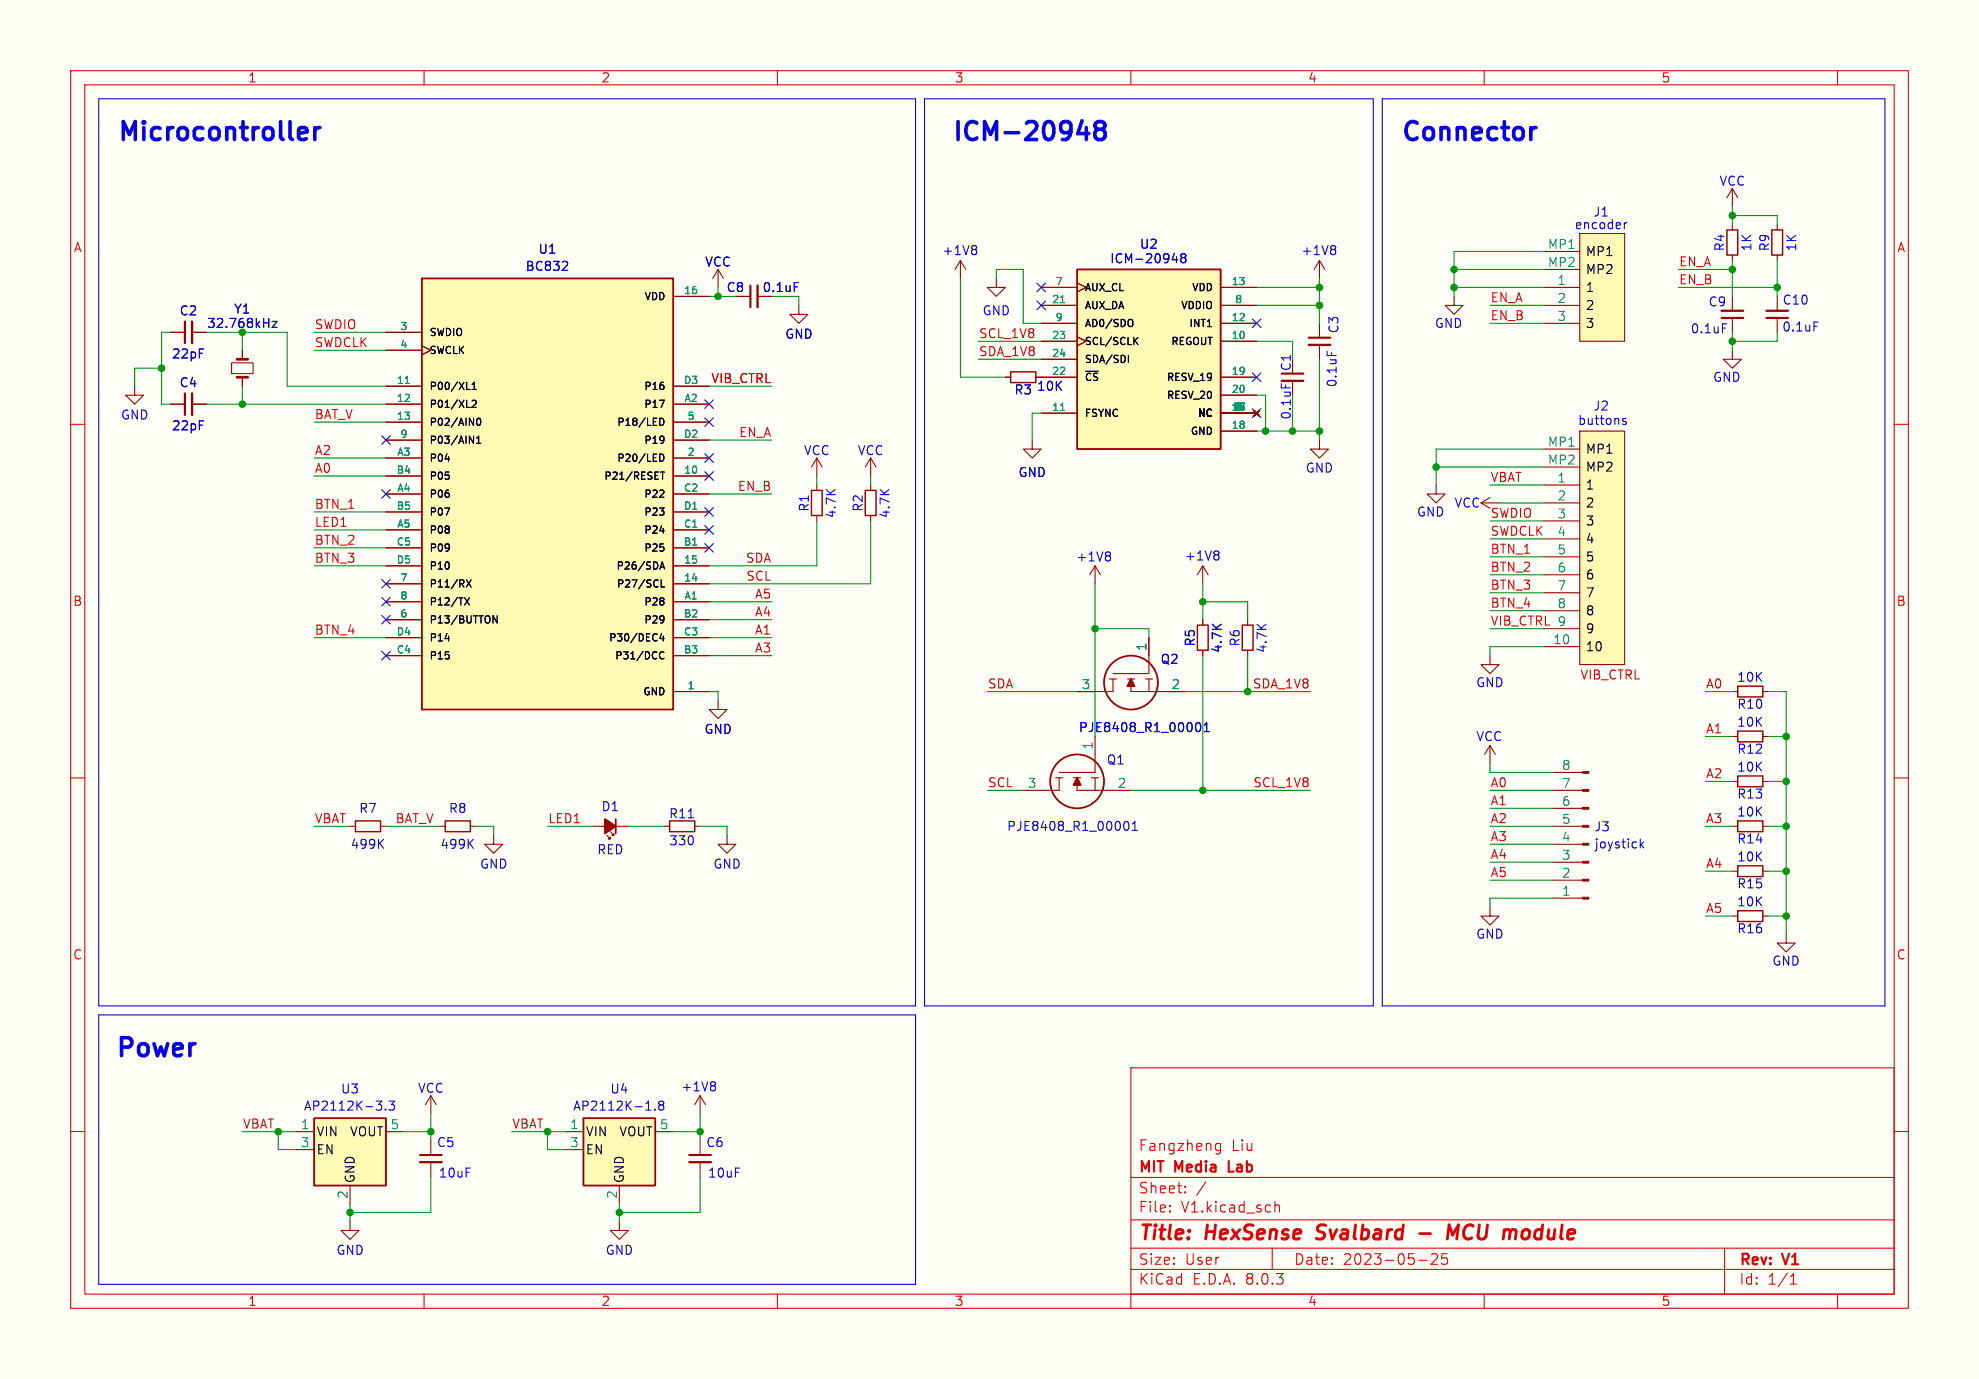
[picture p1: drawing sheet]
<svg xmlns="http://www.w3.org/2000/svg" width="280mm" height="195mm" viewBox="0 0 280 195" stroke-linecap="round" stroke-linejoin="round" font-family="sans-serif">
<path d="M0 0h280v195h-280z" fill="#fffff8" stroke="#fffff8" stroke-width=".14"/>
<g fill="none" stroke="#df0003" stroke-width=".15">
<path d="M10 10h260v175h-260zM12 12h256v171h-256zM60 10v2M110 10v2M160 10v2M210 10v2M260 10v2M10 60h2M268 60h2M10 110h2M268 110h2M160 151h108v32h-108z"/>
<path d="M10 160h2M160 179.5h108M160 176.5h108M160 172.5h108M160 166.5h108M165.5 171.2l.1 .1-.1 .1M165.5 171.2v.1v.1M165.5 170.5v.1M165.5 171.2v.2M165.5 170.5h.1l-.1 .1M167.7 168.5l.1 .1-.1 .1M167.7 168.5l-.1 .1 .1 .1"/>
<path d="M167.7 167.8v.1M167.7 168.5v.2M167.7 167.8h.1l-.1 .1M167.7 167.8h-.1l.1 .1M170.6 167.1l-1.3 1.9M172 162.5l.3 .2 .4-.1M172.7 161.7v1.2a.41 .41 0 0 1-.7 .2M172.7 161.8l-.4-.1-.3 .1M180 176.5v3M180.4 169.9v1.5M180.4 170.5a.37 .37 0 0 1 .6 .1v.8M200.8 178.2h1.1"/>
<path d="M202.5 177.4l.3-.1 .5 .1a.41 .41 0 0 1 0 .5l-.8 .9h.9M204.8 177.3h-.8v.7l.2-.1h.5l.1 .2v.5l-.3 .2h-.3l-.2-.2M244 176.5v6.5M268 160h2M60 183v2M110 183v2M160 183v2M210 183v2M253.3 181.6h.9M253.3 180.5l.5-.4v1.5M260 183v2"/>
</g>
<path d="M186.2 175.1l.3 .1M186.5 173.4l-.1 .4 .1 .2M200.9 174.4h1.5M204.8 175.2l.2-2 .5 1.4 .9-1.4-.3 2" fill="none" stroke="#df0003" stroke-width=".4"/>
<path d="M173.9 164.2v1.5h.7" fill="none" stroke="#df0003" stroke-width=".3"/>
<path d="M186.7 62.2v1.3h1.3l-1.3 1.3-1.3-1.3h1.3M101.6 99.1v1.2h1.3l-1.3 1.3-1.3-1.3h1.3M210.8 92.7v1.3h-1.3l1.3 1.3 1.3-1.3h-1.3M210.8 105.4l-.7 1.3M210.8 105.4v2.6M210.8 105.4l.8 1.3M210.8 128.3v1.2h-1.3l1.3 1.3 1.3-1.3h-1.3M245.1 129.5h.8M249.4 129.5h.8M252.7 132.1v1.3h-1.2l1.2 1.2 1.3-1.2h-1.3" fill="none" stroke="#960000" stroke-width=".15"/>
<path d="M245.9 128.8h3.5v1.5h-3.5z" fill="none" stroke="#960000" stroke-width=".2"/>
<path d="M59.7 39.4h35.5v60.9h-35.5z" fill="#fffab4"/>
<g fill="none" stroke="#960000" stroke-width=".25">
<path d="M59.7 39.4h35.5v60.9h-35.5zM87.1 115.8v2.1"/>
<circle cx="160" cy="96.5" r="3.8"/>
<circle cx="152.4" cy="110.5" r="3.8"/>
</g>
<g fill="none" stroke="#960000" stroke-width=".15">
<path d="M141 39.4v1.2h1.2l-1.2 1.3-1.3-1.3h1.3M54.6 54.6h5.1M54.6 57.2h5.1M54.6 59.7h5.1M54.6 47h5.1M54.6 49.5h5.1M59.7 48.9l1.3 .6-1.3 .7M95.2 54.6h5.1M95.2 57.2h5.1M95.2 59.7h5.1M95.2 41.9h5.1M142.2 53.3h.8"/>
<path d="M146.6 53.3h.7M182.9 53.8v2.1M186.7 45.7v2.1M186.7 48.8v2M54.6 67.3h5.1M54.6 64.8h5.1M54.6 62.2h5.1M54.6 69.9h5.1M54.6 74.9h5.1M54.6 77.5h5.1M54.6 72.4h5.1M95.2 67.3h5.1"/>
<path d="M95.2 64.8h5.1M95.2 62.2h5.1M95.2 69.9h5.1M95.2 74.9h5.1M95.2 77.5h5.1M95.2 72.4h5.1M146 62.2v1.3h1.3l-1.3 1.3-1.2-1.3h1.2M54.6 82.6h5.1M54.6 80h5.1M54.6 87.6h5.1M54.6 85.1h5.1M54.6 92.7h5.1"/>
<path d="M54.6 90.2h5.1M95.2 97.8h5.1M95.2 82.6h5.1M95.2 80h5.1M95.2 87.6h5.1M95.2 85.1h5.1M95.2 92.7h5.1M95.2 90.2h5.1M154.9 80l-.7 1.3M154.9 80v2.6M154.9 80l.8 1.3M157 96h1"/>
<path d="M157.5 96v1.8h-5.1M159.5 96h1M160 96v1.8h7.6M162.1 96h1M162.6 90.2v5.1h-5.1M162.6 96v1.8M170.2 80l-.8 1.3M170.2 80v2.6M170.2 87.6v.8M170.2 91.9v.8M170.2 80l.7 1.3M176.5 87.6v.8"/>
<path d="M176.5 91.9v.8M245.1 97.8h.8M249.4 97.8h.8M49.5 116.8h.8M53.8 116.8h.8M62.2 116.8h.8M66.5 116.8h.8M69.8 118.1v1.3h1.3l-1.3 1.3-1.2-1.3h1.2M83.8 116.8h5.1M85.9 118.1l.5 .5h-.3h.3v-.2M86.4 117.6l.5 .5h-.3h.3v-.2M94 116.8h.7"/>
<path d="M98.3 116.8h.8M102.9 118.1v1.3h1.2l-1.2 1.3-1.3-1.3h1.3M149.4 110h1M149.9 110v1.8h-5.1M151.9 110h1M152.4 110v1.8h7.6M154.4 110h1M154.9 104.1v5.1h-5M154.9 110v1.8M219.7 109.2h4.2M219.7 111.8h4.2M219.7 114.3h4.2"/>
<path d="M219.7 116.8h4.2M219.7 119.4h4.2M245.1 116.8h.8M245.1 104.1h.8M245.1 110.5h.8M249.4 116.8h.8M249.4 104.1h.8M249.4 110.5h.8M219.7 121.9h4.2M219.7 124.5h4.2M219.7 127h4.2M245.1 123.2h.8"/>
<path d="M249.4 123.2h.8"/>
</g>
<g fill="none" stroke="#002" stroke-width=".15">
<path d="M66 55.1h.5M66.8 55.1h.6M66.8 54.3l.3-.2v1M66.8 56.7l.4-.1 .2 .3-.6 .7h.6M67.6 59.2l.1-.1a.54 .54 0 0 1 .3 .5 .54 .54 0 0 1-.3 .6 .68 .68 0 0 1-.1-1zM93.4 59.1a.51 .51 0 0 1 .5 .5 .51 .51 0 0 1-.5 .6zM66.4 61.7l.6 1v-1M67.4 62.7h.6M67.4 62l.3-.3v1M93.4 64.2a.51 .51 0 0 1 .5 .5 .51 .51 0 0 1-.5 .5zM93.5 66.8h.5M93.7 66.8v1"/>
<path d="M65.7 84.5l.7 1.1M66 82l.7 1M66.4 84.5l-.7 1.1M66.7 82l-.7 1M69.8 87.1l.5 1v-1M93.3 92.7l.2 .4 .2 .1 .2-.1M93.4 80.5l.3-1 .3 1M93.5 80.2h.4M93.6 82v1h.4M93.6 89.6l-.2 .7h.6M93.8 90v.6M93.9 92.3l-.2-.1h-.2l-.2 .4"/>
</g>
<path d="M57.3 54.2h.6" fill="none" stroke="#009985" stroke-width=".15"/>
<g fill="none" stroke="#0000e6" stroke-width=".15">
<path d="M80.2 37l.1 .2v.3l-.8 .7h.8M181.3 54.2v.6M187.8 49.7v.6M156.9 78l.2 .3-.2 .3 .2 .1v.4l-.2 .2M172.2 77.9l.3 .3-.3 .3 .3 .2v.2l-.3 .3M53.7 119.2l.6 .8M54.3 118.7l-.7 .7M66.4 119.2l.6 .8M67 118.7l-.7 .7M159.1 116.3l.2-.2a.69 .69 0 0 1 .3 1.2l-.2 .1a.69 .69 0 0 1-.3-1.1zM160.2 117.4h.7M160.2 116.5l.4-.4v1.3"/>
<path d="M169.3 102.2h.2a.69 .69 0 0 1 .3 1.1l-.2 .1a.69 .69 0 0 1-.3-1.1zM170.4 103.4h.7M170.4 102.5l.3-.3v1.2M232.1 118.6v1.3M232.2 119.4l.4 .5M232.6 119.1l-.5 .4"/>
</g>
<g fill="#960000" stroke="#960000" stroke-width=".15">
<path d="M223.9 109.1h.9v.2h-.9z"/>
<path d="M223.9 111.6h.9v.3h-.9z"/>
<path d="M223.9 114.2h.9v.2h-.9z"/>
<path d="M223.9 116.7h.9v.3h-.9z"/>
<path d="M223.9 119.3h.9v.2h-.9z"/>
<path d="M223.9 121.8h.9v.2h-.9z"/>
<path d="M223.9 124.3h.9v.3h-.9z"/>
<path d="M223.9 126.9h.9v.2h-.9z"/>
</g>
<path d="M143 52.6h3.6v1.5h-3.6zM169.4 88.4h1.5v3.5h-1.5zM175.8 88.4h1.5v3.5h-1.5zM245.9 97h3.5v1.6h-3.5zM50.3 116.1h3.5v1.5h-3.5zM63 116.1h3.5v1.5h-3.5zM94.7 116.1h3.6v1.5h-3.6zM245.9 116.1h3.5v1.5h-3.5zM245.9 103.4h3.5v1.5h-3.5zM245.9 109.7h3.5v1.6h-3.5zM245.9 122.4h3.5v1.6h-3.5z" fill="none" stroke="#960000" stroke-width=".2"/>
<g fill="#960000" stroke="#960000" stroke-width=".25">
<path d="M160 96l.5 1h-1z"/>
<path d="M152.4 110l.5 1h-1z"/>
<path d="M85.6 115.8l1.5 1-1.5 1.1z"/>
</g>
<path d="M181.4 53.8h3M185.2 48.8h3" fill="none" stroke="#960000" stroke-width=".33"/>
<path d="M181.4 52.8h3M185.2 47.8h3" fill="none" stroke="#960000" stroke-width=".3"/>
<path d="M97.4 115.6h.7" fill="none" stroke="#0300e6" stroke-width=".15"/>
<path d="M152.4 38.1h20.3v25.4h-20.3z" fill="#fffab4"/>
<path d="M152.4 38.1h20.3v25.4h-20.3z" fill="none" stroke="#960000" stroke-width=".25"/>
<g fill="none" stroke="#960000" stroke-width=".15">
<path d="M147.3 58.4h5.1M147.3 48.3h5.1M147.3 45.7h5.1M147.3 40.6h5.1M147.3 53.3h5.1M147.3 43.2h5.1M147.3 50.8h5.1M152.4 47.6l1.3 .7-1.3 .6M152.4 40l1.3 .6-1.3 .7M172.7 58.4h5.1M172.7 48.3h5.1M172.7 45.7h5.1"/>
<path d="M172.7 40.6h5.1M172.7 53.3h5.1M172.7 55.9h5.1M172.7 43.2h5.1M177.4 58l.8 .8M178.2 58l-.8 .8M115.6 64.8l-.8 1.2M115.6 64.8v2.5M115.6 68.6v.7M115.6 72.9v.8M115.6 64.8l.7 1.2M123.2 64.8l-.8 1.2"/>
<path d="M123.2 64.8v2.5M123.2 68.6v.7M123.2 72.9v.8M123.2 64.8l.8 1.2M172.7 61h5.1M49.5 172.7v1.3h1.3l-1.3 1.3-1.2-1.3h1.2M61 161.3v2M61 164.3v2.1M87.6 172.7v1.3h1.3l-1.3 1.3-1.2-1.3h1.2M99.1 161.3v2M99.1 164.3v2.1"/>
</g>
<path d="M150.1 58h.5M150.1 42.8h.5" fill="none" stroke="#009985" stroke-width=".15"/>
<path d="M153.6 52.5h1.8M159.7 50.2v1.1M160 45.2h.1a.65 .65 0 0 1-.1 1M160.6 48.1l.4 .6M161 47.7l-.6 .6" fill="none" stroke="#002" stroke-width=".15"/>
<path d="M165.9 36.7h.7M166.5 36.3v.8M167.3 36.4l-.2-.2 .2-.3h.2l.3 .2-.3 .3M167.3 36.4l-.2 .3v.3l.2 .1h.2l.3-.2v-.2l-.3-.3M167.3 36.4h.2" fill="none" stroke="#0000e6" stroke-width=".15"/>
<path d="M114.8 69.3h1.5v3.6h-1.5zM122.4 69.3h1.6v3.6h-1.6z" fill="none" stroke="#960000" stroke-width=".2"/>
<path d="M59.4 164.3h3.1M97.5 164.3h3.1" fill="none" stroke="#960000" stroke-width=".33"/>
<path d="M59.4 163.3h3.1M97.5 163.3h3.1" fill="none" stroke="#960000" stroke-width=".3"/>
<path d="M82.5 158.1h10.2v9.5h-10.2z" fill="#fffab4"/>
<path d="M82.5 158.1h10.2v9.5h-10.2z" fill="none" stroke="#960000" stroke-width=".25"/>
<g fill="none" stroke="#960000" stroke-width=".15">
<path d="M101.6 38.1l-.8 1.3M101.6 38.1v2.5M101.6 38.1l.8 1.3M135.9 36.8l-.8 1.3M135.9 36.8v2.6M135.9 36.8l.8 1.3M186.7 36.8l-.8 1.3M186.7 36.8v2.6M186.7 36.8l.8 1.3M24.1 57.2h2.1M27.2 57.2h2M104.1 41.9h2.1"/>
<path d="M107.2 41.9h2M113 43.2v1.3h1.3l-1.3 1.2-1.2-1.2h1.2M80 160h2.5M80 162.6h2.5M87.6 167.6v2.6M92.7 160h2.5"/>
</g>
<path d="M112.4 39.9h.6M137.9 34.7l.3 .3-.3 .3 .3 .2v.3l-.3 .2M188.7 34.7l.3 .3-.3 .3 .3 .2v.3l-.3 .2M91.4 157h.7M92.6 156.9v.1M93.4 156.2l-.2 .3v.2l.2 .3h.3l.2-.3v-.3l-.2-.2M93.4 156.2l-.2-.2 .2-.3h.3l.2 .2-.2 .3M93.4 156.2h.3" fill="none" stroke="#0000e6" stroke-width=".15"/>
<path d="M27.2 55.6v3.1M107.2 40.4v3" fill="none" stroke="#960000" stroke-width=".33"/>
<path d="M26.2 55.6v3.1M106.2 40.4v3" fill="none" stroke="#960000" stroke-width=".3"/>
<path d="M44.4 158.1h10.2v9.5h-10.2z" fill="#fffab4"/>
<path d="M44.4 158.1h10.2v9.5h-10.2z" fill="none" stroke="#960000" stroke-width=".25"/>
<g fill="none" stroke="#960000" stroke-width=".15">
<path d="M245.1 31.8v.7M245.1 36.1v.7M251.5 31.8v.7M251.5 36.1v.7M19 54.6v1.3h1.3l-1.3 1.3-1.2-1.3h1.2M24.1 47h2.1M27.2 47h2M32.8 51.3h3v1.5h-3zM34.3 49.5v1.3M34.3 53.3v1.3M245.1 49.5v1.3h-1.3l1.3 1.3 1.3-1.3h-1.3M245.1 41.9v2"/>
<path d="M245.1 45v2M251.5 41.9v2M251.5 45v2M203.2 68.6v1.3h-1.3l1.3 1.2 1.3-1.2h-1.3M209.5 71.1l1.3 .8M209.5 71.1h2.6M210.8 70.4l-1.3 .7M61 154.9l-.8 1.3M61 154.9v2.6M61 154.9l.7 1.3M41.9 160h2.5M41.9 162.6h2.5"/>
<path d="M49.5 167.6v2.6M54.6 160h2.5"/>
</g>
<path d="M38.5 45.5h.7l-.7 .8h.7M243.7 45.8h.6M256.7 45.5h.6M53.2 155.7h.8l-.4 .5M53.9 156.3v.6M54.5 156.9v.1M55 155.7h.8l-.4 .5 .4 .1v.6l-.2 .1h-.4l-.2-.1" fill="none" stroke="#0000e6" stroke-width=".15"/>
<path d="M27.2 45.5v3M243.6 43.9h3M249.9 43.9h3.1" fill="none" stroke="#960000" stroke-width=".33"/>
<path d="M26.2 45.5v3M243.6 45h3M249.9 45h3.1" fill="none" stroke="#960000" stroke-width=".3"/>
<path d="M244.3 32.5h1.6v3.6h-1.6zM250.7 32.5h1.5v3.6h-1.5z" fill="none" stroke="#960000" stroke-width=".2"/>
<path d="M33.5 53.3h1.6M33.5 50.8h1.6" fill="none" stroke="#960000" stroke-width=".38"/>
<path d="M223.5 33h6.4v15.3h-6.4z" fill="#fffab4"/>
<path d="M218.4 35.6h5.1M218.4 38.1h5.1M223.5 33h6.4v15.3h-6.4zM205.7 41.9v1.3h-1.2l1.2 1.3 1.3-1.3h-1.3M218.4 40.6h5.1M218.4 43.2h5.1M218.4 45.7h5.1M99.1 154.9l-.8 1.3M99.1 154.9v2.6M99.1 154.9l.7 1.3" fill="none" stroke="#960000" stroke-width=".15"/>
<path d="M229.8 31.5v.8M230.2 31.5h-.2l-.2 .2M101 153l.2 .2-.2 .3 .2 .1v.4l-.2 .2" fill="none" stroke="#0000e6" stroke-width=".15"/>
<path d="M223.5 61h6.4v33h-6.4z" fill="#fffab4"/>
<g fill="none" stroke="#960000" stroke-width=".15">
<path d="M245.1 26.7l-.8 1.2M245.1 26.7v2.5M245.1 26.7l.8 1.2M24.1 47h2.1M24.1 57.2h2.1M27.2 47h2M27.2 57.2h2M34.3 49.5v1.3M34.3 53.3v1.3M54.6 47h5.1M54.6 57.2h5.1M54.6 54.6h5.1"/>
<path d="M54.6 59.7h5.1M54.6 49.5h5.1M59.7 48.9l1.3 .6-1.3 .7M95.2 57.2h5.1M95.2 41.9h5.1M95.2 54.6h5.1M95.2 59.7h5.1M104.1 41.9h2.1M107.2 41.9h2M142.2 53.3h.8M146.6 53.3h5.8M147.3 58.4h5.1"/>
<path d="M147.3 48.3h5.1M147.3 45.7h5.1M147.3 40.6h5.1M147.3 43.2h5.1M147.3 50.8h5.1M152.4 47.6l1.3 .7-1.3 .6M152.4 40l1.3 .6-1.3 .7M172.7 58.4h5.1M172.7 48.3h5.1M172.7 45.7h5.1M172.7 40.6h5.1M172.7 53.3h5.1"/>
<path d="M172.7 55.9h5.1M172.7 43.2h5.1M177.4 58l.8 .8M178.2 58l-.8 .8M54.6 67.3h5.1M54.6 64.8h5.1M54.6 62.2h5.1M54.6 69.9h5.1M54.6 74.9h5.1M54.6 77.5h5.1M54.6 72.4h5.1M95.2 67.3h5.1"/>
<path d="M95.2 64.8h5.1M95.2 62.2h5.1M95.2 69.9h5.1M95.2 74.9h5.1M95.2 77.5h5.1M95.2 72.4h5.1M172.7 61h5.1M218.4 68.6h5.1M218.4 71.1h5.1M218.4 73.7h5.1M218.4 76.2h5.1M218.4 78.7h5.1"/>
<path d="M218.4 63.5h5.1M218.4 66h5.1M223.5 61h6.4v33h-6.4zM54.6 82.6h5.1M54.6 80h5.1M54.6 87.6h5.1M54.6 85.1h5.1M54.6 92.7h5.1M54.6 90.2h5.1M95.2 97.8h5.1M95.2 82.6h5.1M95.2 80h5.1"/>
<path d="M95.2 87.6h5.1M95.2 85.1h5.1M95.2 92.7h5.1M95.2 90.2h5.1M152.4 97.8h2.5M162.6 90.2v2.5M165.1 97.8h2.5M170.2 87.6v.8M170.2 91.9v.8M218.4 91.4h5.1M218.4 81.3h5.1M218.4 83.8h5.1"/>
<path d="M218.4 86.4h5.1M218.4 88.9h5.1"/>
</g>
<path d="M80.2 37l.1 .2v.3l-.8 .7h.8M112.4 39.9h.6M165.9 36.7h.7M166.5 36.3v.8M167.3 36.4l-.2-.2 .2-.3h.2l.3 .2-.3 .3M167.3 36.4l-.2 .3v.3l.2 .1h.2l.3-.2v-.2l-.3-.3M167.3 36.4h.2M38.5 45.5h.7l-.7 .8h.7M230.1 59.2h-.3l-.2 .2v.1l.5 .2v.3h-.5M169.3 102.2h.2a.69 .69 0 0 1 .3 1.1l-.2 .1a.69 .69 0 0 1-.3-1.1zM170.4 103.4h.7M170.4 102.5l.3-.3v1.2" fill="none" stroke="#0000e6" stroke-width=".15"/>
<path d="M43.3 18.2l.2 .4-1.3 .3M44.5 18v1.7M45.3 18a.65 .65 0 0 0-.8 .5M152.5 18.9h1.6M153.7 18v1.7M155.4 18.3a.55 .55 0 0 1-.5-.6 .55 .55 0 0 1 .5-.5h.5a.55 .55 0 0 1 .5 .5 .55 .55 0 0 1-.5 .6M155.4 18.3l-.2 .1-.3 .4v.4l.3 .4 .2 .1h.5l.2-.1 .3-.4v-.4l-.3-.4-.2-.1M155.4 18.3h.5M217.3 18l-.5 .2" fill="none" stroke="#0700e6" stroke-width=".51"/>
<path d="M14 14h115.5v128.2h-115.5zM130.8 14h63.5v128.2h-63.5zM195.6 14h71.1v128.2h-71.1zM14 143.5h115.5v38.1h-115.5z" fill="none" stroke="#0700e6" stroke-width=".15"/>
<g fill="none" stroke="#009600" stroke-width=".15">
<path d="M135.9 39.4v13.9h6.3M141 39.4v-1.3h3.8v7.6h2.5M186.7 39.4v6.3M205.7 38.1h12.7M218.4 35.6h-12.7v6.3M237.5 38.1h7.6M245.1 29.2v2.6M245.1 36.8v5.1M245.1 30.5h6.4v1.3M251.5 36.8v5.1M22.9 52.1h-3.9v2.5M24.1 47h-1.2v10.2h1.2"/>
<path d="M29.2 47h11.4v7.6h14M29.2 57.2h25.4M34.3 47v2.5M34.3 54.6v2.6M44.4 47h10.2M44.4 59.7h10.2M44.4 49.5h10.2M100.3 41.9h3.8M100.3 54.6h8.9M101.6 40.6v1.3M109.2 41.9h3.8v1.3M138.4 48.3h8.9"/>
<path d="M138.4 50.8h8.9M147.3 58.4h-1.3v3.8M177.8 43.2h8.9M177.8 48.3h5.1v2.5M177.8 55.9h1.3v5.1M177.8 40.6h8.9M182.9 55.9v5.1M186.7 50.8v11.4M205.7 40.6h12.7M210.8 43.2h7.6M210.8 45.7h7.6M237.5 40.6h14"/>
<path d="M245.1 47v2.5M251.5 47v1.3h-6.4M44.4 72.4h10.2M44.4 74.9h10.2M44.4 77.5h10.2M44.4 64.8h10.2M44.4 67.3h10.2M100.3 62.2h8.9M100.3 69.9h8.9M115.6 67.3v1.3M115.6 73.7v6.3h-15.3M123.2 73.7v8.9h-22.9"/>
<path d="M123.2 67.3v1.3M177.8 61h8.9M203.2 66h15.2M210.8 78.7h7.6M210.8 73.7h7.6M210.8 76.2h7.6M210.8 68.6h7.6M212.1 71.1h6.3M218.4 63.5h-15.2v5.1M44.4 80h10.2M44.4 90.2h10.2M100.3 97.8h1.3v1.3"/>
<path d="M100.3 85.1h8.9M100.3 90.2h8.9M100.3 92.7h8.9M100.3 87.6h8.9M139.7 97.8h12.7M154.9 88.9h7.7v1.3M154.9 82.6v21.5M167.6 97.8h17.8M170.2 82.6v5M170.2 92.7v19.1M170.2 85.1h6.3v2.5M176.5 92.7v5.1"/>
<path d="M210.8 88.9h7.6M210.8 81.3h7.6M210.8 86.4h7.6M210.8 83.8h7.6M218.4 91.4h-7.6v1.3M241.3 97.8h3.8M250.2 97.8h2.5v34.3M44.4 116.8h5.1M54.6 116.8h7.6M67.3 116.8h2.5v1.3M77.5 116.8h6.3M88.9 116.8h5.1"/>
<path d="M99.1 116.8h3.8v1.3M139.7 111.8h5.1M160 111.8h25.4M210.8 108v1.2h8.9M210.8 116.8h8.9M210.8 114.3h8.9M210.8 111.8h8.9M210.8 119.4h8.9M241.3 116.8h3.8M241.3 110.5h3.8M241.3 104.1h3.8M250.2 116.8h2.5"/>
<path d="M250.2 110.5h2.5M250.2 104.1h2.5M210.8 121.9h8.9M210.8 124.5h8.9M219.7 127h-8.9v1.3M241.3 123.2h3.8M241.3 129.5h3.8M250.2 123.2h2.5M250.2 129.5h2.5M61 157.5v3.8M99.1 157.5v3.8M34.3 160h7.6"/>
<path d="M39.4 160v2.6h2.5M49.5 170.2v2.5M57.1 160h3.9M61 166.4v5.1h-11.5M72.4 160h7.6M77.5 160v2.6h2.5M87.6 170.2v2.5M95.2 160h3.9M99.1 166.4v5.1h-11.5"/>
</g>
<g fill="none" stroke="#0200ff" stroke-width=".15">
<path d="M99.7 56.5l1.2 1.3M99.7 59.1l1.2 1.2M100.9 56.5l-1.2 1.3M100.9 59.1l-1.2 1.2M146.7 40l1.2 1.2M146.7 42.6l1.2 1.2M147.9 40l-1.2 1.2M147.9 42.6l-1.2 1.2M177.2 52.7l1.2 1.2M177.2 57.8l1.2 1.2M177.2 45.1l1.2 1.2M178.4 52.7l-1.2 1.2"/>
<path d="M178.4 57.8l-1.2 1.2M178.4 45.1l-1.2 1.2M54 61.6l1.2 1.2M54 69.2l1.2 1.3M55.2 61.6l-1.2 1.2M55.2 69.2l-1.2 1.3M99.7 74.3l1.2 1.2M99.7 76.9l1.2 1.2M99.7 66.7l1.2 1.2M99.7 64.2l1.2 1.2M99.7 71.8l1.2 1.2M100.9 74.3l-1.2 1.2"/>
<path d="M100.9 76.9l-1.2 1.2M100.9 66.7l-1.2 1.2M100.9 64.2l-1.2 1.2M100.9 71.8l-1.2 1.2M54 92.1l1.2 1.2M54 87l1.2 1.2M54 84.5l1.2 1.2M54 81.9l1.2 1.3M55.2 92.1l-1.2 1.2M55.2 87l-1.2 1.2M55.2 84.5l-1.2 1.2M55.2 81.9l-1.2 1.3"/>
</g>
<path d="M57.3 54.2h.6M150.1 58h.5M150.1 42.8h.5" fill="none" stroke="#009985" stroke-width=".15"/>
<g fill="none" stroke="#002" stroke-width=".15">
<path d="M66 55.1h.5M66.8 55.1h.6M66.8 54.3l.3-.2v1M66.8 56.7l.4-.1 .2 .3-.6 .7h.6M67.6 59.2l.1-.1a.54 .54 0 0 1 .3 .5 .54 .54 0 0 1-.3 .6 .68 .68 0 0 1-.1-1zM93.4 59.1a.51 .51 0 0 1 .5 .5 .51 .51 0 0 1-.5 .6zM153.6 52.5h1.8M159.7 50.2v1.1M160 45.2h.1a.65 .65 0 0 1-.1 1M160.6 48.1l.4 .6M161 47.7l-.6 .6M66.4 61.7l.6 1v-1"/>
<path d="M67.4 62.7h.6M67.4 62l.3-.3v1M93.4 64.2a.51 .51 0 0 1 .5 .5 .51 .51 0 0 1-.5 .5zM93.5 66.8h.5M93.7 66.8v1M65.7 84.5l.7 1.1M66 82l.7 1M66.4 84.5l-.7 1.1M66.7 82l-.7 1M69.8 87.1l.5 1v-1M93.3 92.7l.2 .4 .2 .1 .2-.1M93.4 80.5l.3-1 .3 1"/>
<path d="M93.5 80.2h.4M93.6 82v1h.4M93.6 89.6l-.2 .7h.6M93.8 90v.6M93.9 92.3l-.2-.1h-.2l-.2 .4"/>
</g>
<g fill="#00960c" stroke="#00960c" stroke-width=".15">
<circle cx="170.2" cy="111.8" r=".46"/>
<circle cx="182.9" cy="61" r=".46"/>
<circle cx="179.1" cy="61" r=".46"/>
<circle cx="186.7" cy="61" r=".46"/>
<circle cx="170.2" cy="85.1" r=".46"/>
<circle cx="176.5" cy="97.8" r=".46"/>
<circle cx="245.1" cy="38.1" r=".46"/>
<circle cx="245.1" cy="30.5" r=".46"/>
<circle cx="203.2" cy="66" r=".46"/>
<circle cx="205.7" cy="38.1" r=".46"/>
<circle cx="205.7" cy="40.6" r=".46"/>
<circle cx="245.1" cy="48.3" r=".46"/>
<circle cx="251.5" cy="40.6" r=".46"/>
<circle cx="186.7" cy="43.2" r=".46"/>
<circle cx="186.7" cy="40.6" r=".46"/>
<circle cx="252.7" cy="129.5" r=".46"/>
<circle cx="252.7" cy="123.2" r=".46"/>
<circle cx="252.7" cy="110.5" r=".46"/>
<circle cx="252.7" cy="116.8" r=".46"/>
<circle cx="252.7" cy="104.1" r=".46"/>
<circle cx="154.9" cy="88.9" r=".46"/>
<circle cx="99.1" cy="160" r=".46"/>
<circle cx="77.5" cy="160" r=".46"/>
<circle cx="87.6" cy="171.5" r=".46"/>
<circle cx="49.5" cy="171.5" r=".46"/>
<circle cx="39.4" cy="160" r=".46"/>
<circle cx="61" cy="160" r=".46"/>
<circle cx="34.3" cy="47" r=".46"/>
<circle cx="34.3" cy="57.2" r=".46"/>
<circle cx="101.6" cy="41.9" r=".46"/>
<circle cx="22.9" cy="52.1" r=".46"/>
</g>
<g font-size="3.5" fill="#0700e6">
<text x="16.5" y="20.1">Microcontroller</text>
<text x="134.6" y="20.1">ICM-20948</text>
<text x="198.1" y="20.1">Connector</text>
<text x="16.3" y="149.6">Power</text>
</g>
<g font-size="2.8" fill="#df0003">
<text x="161" y="175.9">Title:</text>
<text x="170.7" y="175.9">HexSense</text>
<text x="187.2" y="175.9">Svalbard</text>
<text x="207.3" y="175.9">MCU</text>
<text x="216" y="175.9">module</text>
</g>
<g font-size="2.1" fill="#df0003">
<text x="161" y="166.2">MIT</text>
<text x="161" y="163">Fangzheng</text>
<text x="166.3" y="166.2">Media</text>
<text x="174.2" y="163">Liu</text>
<text x="174.5" y="166.2">Lab</text>
<text x="161" y="171.7">File:</text>
<text x="161" y="169">Sheet:</text>
<text x="167.1" y="171.7">V1.kicad_sch</text>
<text x="161" y="179.1">Size:</text>
<text x="167.7" y="179.1">User</text>
<text x="183" y="179.1">Date:</text>
<text x="190" y="179.1">2023-05-25</text>
<text x="246" y="179.3">Rev:</text>
<text x="252.4" y="179.3">V1</text>
<text x="161" y="181.9">KiCad</text>
<text x="168.7" y="181.9">E.D.A.</text>
<text x="176.3" y="181.9">8.0.3</text>
<text x="246" y="181.9">Id:</text>
<text x="250.1" y="181.9">1/1</text>
</g>
<g font-size="1.8" fill="#df0003">
<text x="35" y="11.9">1</text>
<text x="85" y="11.9">2</text>
<text x="135" y="11.9">3</text>
<text x="185" y="11.9">4</text>
<text x="235" y="11.9">5</text>
<text x="10.3" y="35.9">A</text>
<text x="268.4" y="35.9">A</text>
<text x="10.3" y="85.9">B</text>
<text x="268.3" y="85.9">B</text>
<text x="10.3" y="135.9">C</text>
<text x="268.3" y="135.9">C</text>
<text x="35" y="184.9">1</text>
<text x="85" y="184.9">2</text>
<text x="135" y="184.9">3</text>
<text x="185" y="184.9">4</text>
<text x="235" y="184.9">5</text>
</g>
<g font-size="1.8" fill="#0000e6">
<text x="243.2" y="26.5">VCC</text>
<text x="161.2" y="35.4">U2</text>
<text x="222.7" y="32.6">encoder</text>
<text x="225.4" y="30.8">J1</text>
<text x="248" y="35.6" transform="rotate(-90 248 35.6)">1K</text>
<text x="254.4" y="35.6" transform="rotate(-90 254.4 35.6)">1K</text>
<text x="74.3" y="38.5">BC832</text>
<text x="99.7" y="37.9">VCC</text>
<text x="107.8" y="41.5">0.1uF</text>
<text x="133.2" y="36.3">+1V8</text>
<text x="157" y="37.4">ICM-20948</text>
<text x="184" y="36.3">+1V8</text>
<text x="29.2" y="46.6">32.768kHz</text>
<text x="33" y="44.6">Y1</text>
<text x="138.9" y="44.8">GND</text>
<text x="202.9" y="46.6">GND</text>
<text x="239.1" y="47.3">0.1uF</text>
<text x="252.1" y="47.1">0.1uF</text>
<text x="24.2" y="50.9">22pF</text>
<text x="111" y="48.1">GND</text>
<text x="17" y="59.5">GND</text>
<text x="146.6" y="55.5">10K</text>
<text x="182.9" y="59.4" transform="rotate(-90 182.9 59.4)">0.1uF</text>
<text x="189.3" y="54.9" transform="rotate(-90 189.3 54.9)">0.1uF</text>
<text x="242.3" y="54.2">GND</text>
<text x="24.2" y="61.1">22pF</text>
<text x="113.7" y="64.6">VCC</text>
<text x="121.3" y="64.6">VCC</text>
<text x="223.2" y="60.3">buttons</text>
<text x="144" y="67.7">GND</text>
<text x="184.7" y="67">GND</text>
<text x="205.7" y="72">VCC</text>
<text x="118.5" y="73.4" transform="rotate(-90 118.5 73.4)">4.7K</text>
<text x="126.1" y="73.4" transform="rotate(-90 126.1 73.4)">4.7K</text>
<text x="200.4" y="73.3">GND</text>
<text x="152.2" y="79.6">+1V8</text>
<text x="167.5" y="79.5">+1V8</text>
<text x="173.1" y="92.4" transform="rotate(-90 173.1 92.4)">4.7K</text>
<text x="179.4" y="92.4" transform="rotate(-90 179.4 92.4)">4.7K</text>
<text x="208.8" y="97.4">GND</text>
<text x="245.7" y="96.6">10K</text>
<text x="99.6" y="104">GND</text>
<text x="152.6" y="103.7">PJE8408_R1_00001</text>
<text x="208.8" y="105">VCC</text>
<text x="245.7" y="103">10K</text>
<text x="245.7" y="109.3">10K</text>
<text x="94.6" y="119.7">330</text>
<text x="142.4" y="117.7">PJE8408_R1_00001</text>
<text x="245.7" y="115.7">10K</text>
<text x="49.5" y="120.2">499K</text>
<text x="62.2" y="120.2">499K</text>
<text x="67.8" y="123">GND</text>
<text x="84.4" y="121">RED</text>
<text x="100.8" y="123">GND</text>
<text x="225.5" y="120.2">joystick</text>
<text x="245.7" y="122">10K</text>
<text x="245.7" y="128.4">10K</text>
<text x="208.8" y="132.9">GND</text>
<text x="250.7" y="136.8">GND</text>
<text x="59" y="154.7">VCC</text>
<text x="96.3" y="154.5">+1V8</text>
<text x="42.9" y="157.3">AP2112K-3.3</text>
<text x="81" y="157.3">AP2112K-1.8</text>
<text x="62" y="166.7">10uF</text>
<text x="100.1" y="166.7">10uF</text>
<text x="47.5" y="177.6">GND</text>
<text x="85.6" y="177.6">GND</text>
</g>
<g font-size="1.8" fill="#009985">
<text x="218.9" y="35.3">MP1</text>
<text x="218.9" y="37.8">MP2</text>
<text x="220.3" y="40.4">1</text>
<text x="220.3" y="42.9">2</text>
<text x="220.3" y="45.5">3</text>
<text x="218.9" y="63.2">MP1</text>
<text x="218.9" y="65.8">MP2</text>
<text x="220.3" y="68.3">1</text>
<text x="220.3" y="70.9">2</text>
<text x="220.3" y="73.4">3</text>
<text x="220.3" y="75.9">4</text>
<text x="220.3" y="78.5">5</text>
<text x="220.3" y="81">6</text>
<text x="220.3" y="83.6">7</text>
<text x="220.3" y="86.1">8</text>
<text x="162.3" y="92.1" transform="rotate(-90 162.3 92.1)">1</text>
<text x="219.7" y="91.2">10</text>
<text x="153" y="97.5">3</text>
<text x="165.7" y="97.5">2</text>
<text x="154.7" y="106.1" transform="rotate(-90 154.7 106.1)">1</text>
<text x="145.3" y="111.5">3</text>
<text x="158" y="111.5">2</text>
<text x="220.9" y="111.5">7</text>
<text x="220.9" y="109">8</text>
<text x="220.9" y="119.1">4</text>
<text x="220.9" y="116.6">5</text>
<text x="220.9" y="114">6</text>
<text x="220.9" y="124.2">2</text>
<text x="220.9" y="121.7">3</text>
<text x="220.9" y="126.7">1</text>
<text x="42.5" y="159.8">1</text>
<text x="55.2" y="159.8">5</text>
<text x="80.6" y="159.8">1</text>
<text x="93.3" y="159.8">5</text>
<text x="42.5" y="162.3">3</text>
<text x="80.6" y="162.3">3</text>
<text x="49.3" y="169.6" transform="rotate(-90 49.3 169.6)">2</text>
<text x="87.4" y="169.6" transform="rotate(-90 87.4 169.6)">2</text>
</g>
<g font-size="1.8" fill="#0300e6">
<text x="244.2" y="35.6" transform="rotate(-90 244.2 35.6)">R4</text>
<text x="250.5" y="35.6" transform="rotate(-90 250.5 35.6)">R9</text>
<text x="76.1" y="36.1">U1</text>
<text x="102.7" y="41.5">C8</text>
<text x="25.3" y="44.8">C2</text>
<text x="189.6" y="47.2" transform="rotate(-90 189.6 47.2)">C3</text>
<text x="241.7" y="43.5">C9</text>
<text x="252.1" y="43.3">C10</text>
<text x="182.9" y="52.6" transform="rotate(-90 182.9 52.6)">C1</text>
<text x="25.3" y="55">C4</text>
<text x="143.4" y="56">R3</text>
<text x="225.4" y="58.3">J2</text>
<text x="114.7" y="72.5" transform="rotate(-90 114.7 72.5)">R1</text>
<text x="122.3" y="72.5" transform="rotate(-90 122.3 72.5)">R2</text>
<text x="164.1" y="94.1">Q2</text>
<text x="169.3" y="91.5" transform="rotate(-90 169.3 91.5)">R5</text>
<text x="175.6" y="91.5" transform="rotate(-90 175.6 91.5)">R6</text>
<text x="245.7" y="100.4">R10</text>
<text x="245.7" y="106.8">R12</text>
<text x="156.5" y="108.3">Q1</text>
<text x="245.7" y="113.1">R13</text>
<text x="50.7" y="115.2">R7</text>
<text x="63.4" y="115.2">R8</text>
<text x="85" y="114.9">D1</text>
<text x="94.6" y="115.9">R11</text>
<text x="225.5" y="117.8">J3</text>
<text x="245.7" y="119.5">R14</text>
<text x="245.7" y="125.8">R15</text>
<text x="245.7" y="132.2">R16</text>
<text x="48.2" y="154.8">U3</text>
<text x="86.3" y="154.8">U4</text>
<text x="61.7" y="162.4">C5</text>
<text x="99.8" y="162.4">C6</text>
</g>
<g font-size="1.8" fill="#002">
<text x="224.3" y="41.5">1</text>
<text x="224.3" y="36.4">MP1</text>
<text x="224.3" y="39">MP2</text>
<text x="224.3" y="44">2</text>
<text x="224.3" y="46.6">3</text>
<text x="224.3" y="64.4">MP1</text>
<text x="224.3" y="69.4">1</text>
<text x="224.3" y="72">2</text>
<text x="224.3" y="66.9">MP2</text>
<text x="224.3" y="74.5">3</text>
<text x="224.3" y="77.1">4</text>
<text x="224.3" y="79.6">5</text>
<text x="224.3" y="82.1">6</text>
<text x="224.3" y="84.7">7</text>
<text x="224.3" y="87.2">8</text>
<text x="224.3" y="89.8">9</text>
<text x="224.3" y="92.3">10</text>
<text x="44.7" y="160.9">VIN</text>
<text x="49.4" y="160.9">VOUT</text>
<text x="82.8" y="160.9">VIN</text>
<text x="87.5" y="160.9">VOUT</text>
<text x="44.7" y="163.4">EN</text>
<text x="50.4" y="167.4" transform="rotate(-90 50.4 167.4)">GND</text>
<text x="82.8" y="163.4">EN</text>
<text x="88.5" y="167.4" transform="rotate(-90 88.5 167.4)">GND</text>
</g>
<g font-size="1.8" fill="#ca0000">
<text x="237.5" y="40.3">EN_B</text>
<text x="237.5" y="37.8">EN_A</text>
<text x="44.4" y="46.6">SWDIO</text>
<text x="138.4" y="47.9">SCL_1V8</text>
<text x="210.8" y="42.8">EN_A</text>
<text x="210.8" y="45.4">EN_B</text>
<text x="44.4" y="49.2">SWDCLK</text>
<text x="138.4" y="50.5">SDA_1V8</text>
<text x="44.4" y="59.3">BAT_V</text>
<text x="100.6" y="54.3">VIB_CTRL</text>
<text x="44.4" y="64.4">A2</text>
<text x="104.5" y="61.9">EN_A</text>
<text x="44.4" y="67">A0</text>
<text x="104.3" y="69.5">EN_B</text>
<text x="210.8" y="68.2">VBAT</text>
<text x="44.4" y="77.1">BTN_2</text>
<text x="44.4" y="74.6">LED1</text>
<text x="44.4" y="72">BTN_1</text>
<text x="210.8" y="73.3">SWDIO</text>
<text x="210.8" y="75.9">SWDCLK</text>
<text x="44.4" y="79.7">BTN_3</text>
<text x="105.4" y="79.7">SDA</text>
<text x="105.5" y="82.2">SCL</text>
<text x="210.8" y="78.4">BTN_1</text>
<text x="210.8" y="83.5">BTN_3</text>
<text x="210.8" y="80.9">BTN_2</text>
<text x="44.4" y="89.8">BTN_4</text>
<text x="106.7" y="84.7">A5</text>
<text x="106.7" y="87.3">A4</text>
<text x="106.7" y="89.8">A1</text>
<text x="210.8" y="88.6">VIB_CTRL 9</text>
<text x="210.8" y="86">BTN_4</text>
<text x="106.7" y="92.4">A3</text>
<text x="139.7" y="97.4">SDA</text>
<text x="177.2" y="97.4">SDA_1V8</text>
<text x="223.5" y="96.2">VIB_CTRL</text>
<text x="241.3" y="97.4">A0</text>
<text x="241.3" y="103.8">A1</text>
<text x="139.7" y="111.4">SCL</text>
<text x="177.2" y="111.4">SCL_1V8</text>
<text x="210.8" y="111.4">A0</text>
<text x="210.8" y="114">A1</text>
<text x="241.3" y="110.1">A2</text>
<text x="44.4" y="116.5">VBAT</text>
<text x="55.9" y="116.5">BAT_V</text>
<text x="77.5" y="116.5">LED1</text>
<text x="210.8" y="116.5">A2</text>
<text x="210.8" y="119">A3</text>
<text x="241.3" y="116.5">A3</text>
<text x="210.8" y="124.1">A5</text>
<text x="210.8" y="121.6">A4</text>
<text x="241.3" y="122.8">A4</text>
<text x="241.3" y="129.2">A5</text>
<text x="34.3" y="159.7">VBAT</text>
<text x="72.4" y="159.7">VBAT</text>
</g>
<g font-size="1.4" fill="#009985">
<text x="96.7" y="41.7">16</text>
<text x="149.2" y="40.4">7</text>
<text x="174.2" y="40.4">13</text>
<text x="56.5" y="46.7">3</text>
<text x="148.8" y="42.9">21</text>
<text x="149.2" y="45.5">9</text>
<text x="174.2" y="45.5">12</text>
<text x="174.6" y="42.9">8</text>
<text x="56.5" y="49.3">4</text>
<text x="148.8" y="53.1">22</text>
<text x="148.8" y="48">23</text>
<text x="148.8" y="50.5">24</text>
<text x="174.2" y="48">10</text>
<text x="174.2" y="53.1">19</text>
<text x="56.1" y="54.4">11</text>
<text x="56.1" y="56.9">12</text>
<text x="56.1" y="59.4">13</text>
<text x="96.7" y="54.4">D3</text>
<text x="96.7" y="56.9">A2</text>
<text x="97.2" y="59.4">5</text>
<text x="148.8" y="58.2">11</text>
<text x="174.2" y="55.6">20</text>
<text x="174.6" y="58.2">15</text>
<text x="174.6" y="58.2">1</text>
<text x="174.6" y="58.2">2</text>
<text x="56.1" y="64.5">A3</text>
<text x="56.5" y="62">9</text>
<text x="96.7" y="62">D2</text>
<text x="97.2" y="64.5">2</text>
<text x="174.2" y="60.7">18</text>
<text x="56" y="67.1">B4</text>
<text x="56.1" y="69.6">A4</text>
<text x="96.7" y="69.6">C2</text>
<text x="96.7" y="67.1">10</text>
<text x="56" y="72.1">B5</text>
<text x="56" y="77.2">C5</text>
<text x="56.1" y="74.7">A5</text>
<text x="96.7" y="77.2">B1</text>
<text x="96.7" y="74.7">C1</text>
<text x="96.7" y="72.1">D1</text>
<text x="56" y="79.8">D5</text>
<text x="56.5" y="82.3">7</text>
<text x="96.7" y="82.3">14</text>
<text x="96.7" y="79.8">15</text>
<text x="56" y="89.9">D4</text>
<text x="56.5" y="87.4">6</text>
<text x="56.5" y="84.8">8</text>
<text x="96.7" y="87.4">B2</text>
<text x="96.7" y="89.9">C3</text>
<text x="96.7" y="84.8">A1</text>
<text x="56" y="92.5">C4</text>
<text x="96.7" y="92.5">B3</text>
<text x="97.2" y="97.5">1</text>
</g>
<g font-size="1.4" fill="#002">
<text x="153.4" y="41.4">AUX_CL</text>
<text x="168.5" y="41.4">VDD</text>
<text x="60.7" y="47.7">SWDIO</text>
<text x="91.1" y="42.6">VDD</text>
<text x="153.4" y="43.9">AUX_DA</text>
<text x="153.4" y="46.5">AD0/SDO</text>
<text x="167" y="43.9">VDDIO</text>
<text x="168.2" y="46.5">INT1</text>
<text x="60.7" y="50.3">SWCLK</text>
<text x="153.4" y="49">SCL/SCLK</text>
<text x="153.4" y="51.5">SDA/SDI</text>
<text x="165.6" y="49">REGOUT</text>
<text x="60.7" y="55.3">P00/XL1</text>
<text x="60.7" y="57.9">P01/XL2</text>
<text x="91" y="57.9">P17</text>
<text x="91" y="55.3">P16</text>
<text x="153.4" y="59.2">FSYNC</text>
<text x="153.4" y="54.1">~{CS}</text>
<text x="165" y="54.1">RESV_19</text>
<text x="165" y="56.6">RESV_20</text>
<text x="169.4" y="59.2">NC</text>
<text x="60.7" y="60.4">P02/AIN0</text>
<text x="60.7" y="63">P03/AIN1</text>
<text x="60.7" y="65.5">P04</text>
<text x="87.2" y="65.5">P20/LED</text>
<text x="87.2" y="60.4">P18/LED</text>
<text x="91" y="63">P19</text>
<text x="168.4" y="61.7">GND</text>
<text x="60.7" y="70.6">P06</text>
<text x="60.7" y="68">P05</text>
<text x="85.4" y="68">P21/RESET</text>
<text x="91" y="70.6">P22</text>
<text x="60.7" y="75.7">P08</text>
<text x="60.7" y="73.1">P07</text>
<text x="91" y="75.7">P24</text>
<text x="91" y="73.1">P23</text>
<text x="60.7" y="83.3">P11/RX</text>
<text x="60.7" y="78.2">P09</text>
<text x="60.7" y="80.7">P10</text>
<text x="87.1" y="80.7">P26/SDA</text>
<text x="87.2" y="83.3">P27/SCL</text>
<text x="91" y="78.2">P25</text>
<text x="60.7" y="88.4">P13/BUTTON</text>
<text x="60.7" y="85.8">P12/TX</text>
<text x="91" y="85.8">P28</text>
<text x="91" y="88.4">P29</text>
<text x="60.7" y="93.4">P15</text>
<text x="60.7" y="90.9">P14</text>
<text x="86" y="90.9">P30/DEC4</text>
<text x="86.9" y="93.4">P31/DCC</text>
<text x="90.9" y="98.5">GND</text>
</g>
</svg>
